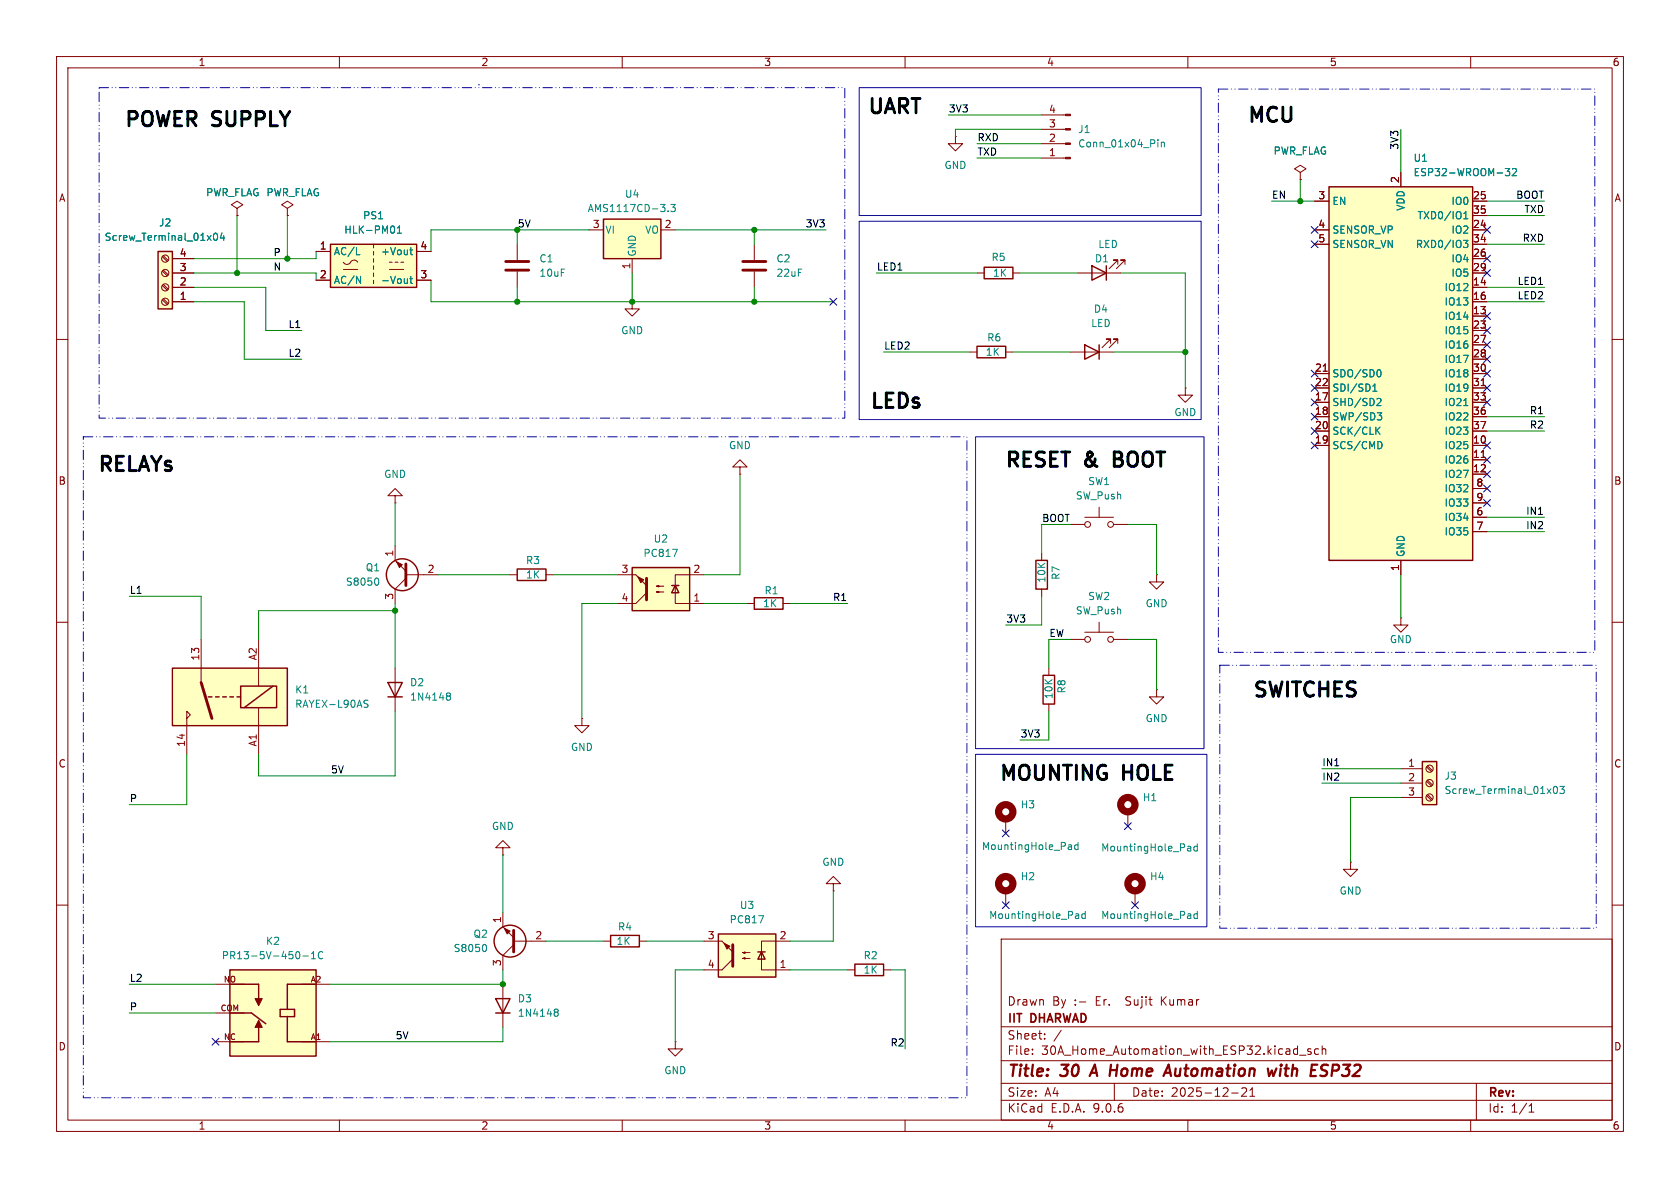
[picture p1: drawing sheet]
<svg xmlns="http://www.w3.org/2000/svg" width="297mm" height="210mm" viewBox="0 0 297 210" stroke-linecap="round" stroke-linejoin="round" font-family="sans-serif">
<path d="M0 0h297v210h-297z" fill="#fff" stroke="#fff" stroke-width=".18"/>
<g fill="none" stroke="#840000" stroke-width=".18">
<path d="M10 10h277v190h-277zM12 12h273v186h-273zM60 10v2M110 10v2M160 10v2M210 10v2M260 10v2M10 60h2M285 60h2M10 110h2M285 110h2M10 160h2"/>
<path d="M177 166h108v32h-108zM190.8 177.1h1.2M285 160h2M60 198v2M110 198v2M160 198v2M177 194.5h108M177 191.5h108M177 187.5h108M177 181.5h108M182.5 186.3v.1M182.5 185.5v.1"/>
<path d="M184.7 183.6v.1M184.7 182.8v.1M187.6 182.1l-1.3 2M197 191.5v3M210 198v2M217.7 193.2h1.2M219.5 192.4l.6-.1 .2 .1 .1 .3-.9 1.1h.9M221 193.8h.8M221 192.7l.4-.4v1.5M229.2 185.4l.2 .1M229.4 184.9v1.5M229.4 186.3l-.2 .1"/>
<path d="M229.7 186.5h1.2M231.7 185.5l-.3-.1-.2 .2v.2l.5 .2v.3h-.5M233.1 185.5l-.4-.1-.3 .3v.4l.1 .2h.6M233.7 185.5l.3-.1 .3 .1 .1 .9M233.7 184.9v1.5M260 198v2M261 191.5v6.5M270.3 196.6h.9M270.3 195.5l.4-.4v1.5"/>
</g>
<path d="M193.6 188.2l-1 2M196.3 189.2h1.1M205.9 189.6h1M206.6 188.2l.4 2M225.7 188.9l-.6 1.3-.3-.9M226.4 188.9l-.1 1.3M226.5 188.2v.2M226.5 188.2l-.1 .1 .1 .1M226.5 188.2l.1 .1-.1 .1M233.8 188.3l.2-.1 .8 .1M233.9 189.2l.4 .1a.49 .49 0 0 1 .3 .5 .49 .49 0 0 1-.4 .4h-.5" fill="none" stroke="#840000" stroke-width=".4"/>
<path d="M251.5 134.6h2.5v7.6h-2.5z" fill="#ffffc2"/>
<path d="M193 47l2.6 1.3-2.6 1.2zM195.6 47v2.5M191.8 61l2.5 1.2-2.5 1.3zM194.3 61v2.5M68.6 120.7h2.5l-1.3 2.5zM68.6 123.2h2.5M251.5 134.6h2.5v7.6h-2.5z" fill="none" stroke="#840000" stroke-width=".25"/>
<g fill="none" stroke="#840000" stroke-width=".18">
<path d="M190.5 48.3h7.6M197.6 46.7v-.7h-.8h.8l-1.5 1.5M198.9 46.7v-.7h-.8h.8l-1.5 1.5M189.2 62.2h7.6M196.3 60.7v-.8h-.7h.7l-1.5 1.6M197.6 60.7v-.8h-.8h.8l-1.5 1.6M69.8 118.1v7.6M189.2 113h2.6M191.8 111.8h5M194.3 110v1.8M196.8 113h2.6M247.6 135.9h3.9"/>
<path d="M247.6 138.4h3.9M252.2 135.6l.9 .8M252.2 138.1l.9 .8M252.4 135.4l.8 .8M252.4 137.9l.8 .9M177.8 144.8v2.5M199.4 143.5v2.6M200.7 157.5v2.5M247.6 141h3.9M252.2 140.6l.9 .9M252.4 140.5l.8 .8"/>
<circle cx="192.3" cy="113" r=".51"/>
<circle cx="196.3" cy="113" r=".51"/>
<circle cx="252.7" cy="135.9" r=".63"/>
<circle cx="252.7" cy="138.4" r=".63"/>
<circle cx="252.7" cy="141" r=".63"/>
</g>
<g fill="none" stroke="#008484" stroke-width=".18">
<path d="M79 123h.2M79 122.6l.4-.1 .2 .1v.2l-.2 .2M79.2 123h.2M79.2 123l-.2 .1M79.4 123l.2 .3v.3l-.2 .2-.4-.1M274.7 139.1l.2-.1a.68 .68 0 0 1 .5 .6 .68 .68 0 0 1-.5 .7l-.2-.1-.1-.4zM275.8 139h.7l-.4 .5 .4 .1v.6l-.2 .1-.5-.1M189 149.3h.3l.1 .2v.7M189.4 150.1l-.4 .1M189.4 149.6l-.4 .1M190.6 149.4l-.4-.1-.2 .3 .1 .5h.5M190.6 148.9v1.3"/>
<path d="M210.1 149.6h.2l.2 .2v.6M210.5 150.4h-.4M210.5 149.9l-.4 .1M211.7 149.2v1.2M211.7 149.7l-.4-.1-.2 .2 .1 .6h.5M210.1 161.5h.2l.2 .2v.7M210.5 162.3l-.4 .1M210.5 161.8l-.4 .1M211.7 161.6l-.4-.1-.2 .3 .1 .5h.5M211.7 161.1v1.3"/>
</g>
<g fill="none" stroke="#840000" stroke-width="1.3">
<circle cx="177.8" cy="143.5" r="1.27"/>
<circle cx="199.4" cy="142.2" r="1.27"/>
<circle cx="200.7" cy="156.2" r="1.27"/>
</g>
<path d="M30.5 118.1h20.3v10.2h-20.3z" fill="#ffffc2"/>
<g fill="none" stroke="#840000" stroke-width=".18">
<path d="M168.9 24.1v1.3h1.3l-1.3 1.3-1.3-1.3h1.3M168.9 24.1h.1M184.1 27.9h4.3M184.1 25.4h4.3M184.1 22.9h4.3M184.1 20.3h4.3M229.9 30.5l1-.7-1-.6-1 .6 1 .7v1.3M229.9 31.8h.1M172.7 48.3h1.3M179.1 48.3h1.2M171.4 62.2h1.3M177.8 62.2h1.3"/>
<path d="M209.5 68.6v1.3h1.3l-1.3 1.2-1.2-1.2h1.2M209.5 68.6h.1M184.1 97.8v1.3M35.6 113v7.7M45.7 113v8.3M184.1 104.1v1.3M185.4 118.1v1.3M204.5 101.6v1.3h1.2l-1.2 1.2-1.3-1.2h1.3M204.5 101.6h.1M33 125.7l.7 .7-.7 .6zM33 127v6.4M45.7 125.1v8.3"/>
<path d="M185.4 124.5v1.2M177.8 157.5v2.5M238.8 152.4v1.3h1.2l-1.2 1.2-1.3-1.2h1.3M238.8 152.4h.1M88.9 161.3v2.5l1.9 1.9M90.8 166.4h5.7M90.8 167l-1.9 1.9v2.6"/>
</g>
<g fill="none" stroke="#840000" stroke-width=".25">
<path d="M174 47.2h5.1v2.1h-5.1zM172.7 61.2h5.1v2h-5.1zM183.1 99.1h2.1v5h-2.1zM30.5 118.1h20.3v10.2h-20.3zM184.4 119.4h2v5.1h-2zM36.8 123.2h.7M38.1 123.2h.6M39.4 123.2h.6M40.6 123.2h.7M41.9 123.2h.6M42.5 121.3h6.4v3.8h-6.4zM48.3 121.3l-5.1 3.8"/>
<circle cx="90.2" cy="166.4" r="2.82"/>
</g>
<path d="M35.6 120.7l1.9 6.3M90.8 164.5v3.8" fill="none" stroke="#840000" stroke-width=".51"/>
<path d="M204.7 24.7v.1M204.7 25.1v.9M205.3 25.1v.9M205.3 25.3l.2-.2 .3 .1 .1 .8M64.5 124.3l.4 .2 .2 .3-.3 .2h-.5M64.5 123.8h.6M85.7 166.9a.79 .79 0 0 1 0 1.3M190.3 161.5h.2l.2 .2v.7M190.7 162.3l-.4 .1M190.7 161.8l-.4 .1M191.9 161.6l-.4-.1-.2 .3 .1 .5h.5M191.9 161.1v1.3" fill="none" stroke="#008484" stroke-width=".18"/>
<circle cx="177.8" cy="156.2" r="1.27" fill="none" stroke="#840000" stroke-width="1.3"/>
<g fill="#840000" stroke="#840000" stroke-width=".18">
<path d="M188.4 27.8h.8v.3h-.8z"/>
<path d="M188.4 25.3h.8v.2h-.8z"/>
<path d="M188.4 22.7h.8v.3h-.8z"/>
<path d="M188.4 20.2h.8v.2h-.8z"/>
<path d="M89.2 164.1l1 .5-.5 .5z"/>
</g>
<path d="M234.9 33h25.4v66.1h-25.4z" fill="#ffffc2"/>
<path d="M234.9 33h25.4v66.1h-25.4zM107.9 165.4h5.1v2h-5.1z" fill="none" stroke="#840000" stroke-width=".25"/>
<g fill="none" stroke="#840000" stroke-width=".18">
<path d="M232.4 35.6h2.5M247.6 30.5v2.5M260.3 35.6h2.6M260.3 38.1h2.6M111.8 53.3v1.3h1.2l-1.2 1.3-1.3-1.3h1.3M111.8 53.3h.1M133.3 43.2v2.8M133.3 48v2.8M232.4 40.6h2.5M232.4 43.2h2.5M260.3 40.6h2.6M260.3 43.2h2.6"/>
<path d="M260.3 45.7h2.6M260.3 48.3h2.6M260.3 50.8h2.6M260.3 53.3h2.6M260.3 55.9h2.6M260.3 58.4h2.6M232.4 66h2.5M232.4 68.6h2.5M232.4 71.1h2.5M232.4 73.7h2.5M232.4 76.2h2.5M232.4 78.7h2.5"/>
<path d="M233.9 65.6h.7M260.3 66h2.6M260.3 68.6h2.6M260.3 71.1h2.6M260.3 73.7h2.6M260.3 76.2h2.6M260.3 78.7h2.6M260.3 61h2.6M260.3 63.5h2.6M261.9 68.2h.7M247.6 99.1v2.5M260.3 81.3h2.6"/>
<path d="M260.3 83.8h2.6M260.3 86.4h2.6M260.3 88.9h2.6M260.3 91.4h2.6M260.3 94h2.6M261.9 80.9h.7M247.6 109.2v1.3h1.3l-1.3 1.3-1.2-1.3h1.2M247.6 109.2h.1M106.7 166.4h1.2M113 166.4h1.3"/>
</g>
<g fill="none" stroke="#008484" stroke-width=".18">
<path d="M258.8 38.7h.7M258.8 37.8l.3-.4v1.3M266.1 29.8h.8l-.4 .5 .3 .1v.5l-.1 .2-.6-.2M267.4 29.9l.5-.1 .2 .4-.8 .9h.8M258.7 42.5h.8l-.4 .5 .3 .1v.5l-.1 .2-.5-.1M242.7 69.2h.7M242.7 68.3l.4-.4v1.3M243.4 76.1l.6 .7M243.5 73h.8l-.5 .5 .4 .1 .1 .4-.3 .2h-.3M243.6 70.4l.4 .1 .1 .3-.7 .9h.7M243.7 65.3a.68 .68 0 0 1 .5 .7 .68 .68 0 0 1-.5 .6M244 75.5l-.8 .7"/>
<path d="M244.1 78.1l.2 .5-.2 .7M258.8 71.7h.7"/>
</g>
<path d="M131.3 46.2h4.1M131.3 47.8h4.1" fill="none" stroke="#840000" stroke-width=".51"/>
<path d="M106.7 38.7h10.1v7h-10.1z" fill="#ffffc2"/>
<g fill="none" stroke="#840000" stroke-width=".25">
<path d="M106.7 38.7h10.1v7h-10.1zM87.6 176.5h2.6l-1.3 2.6zM87.6 179.1h2.6"/>
<circle cx="71.1" cy="101.6" r="2.82"/>
</g>
<g fill="none" stroke="#840000" stroke-width=".18">
<path d="M91.4 43.2v2.8M91.4 48v2.8M104.1 40.6h2.6M111.8 45.7v2.6M116.8 40.6h2.6M69.8 87.6h1.3l-1.3-1.2-1.2 1.2h1.2v1.3M69.8 88.9h.1M69.8 96.5v2.6l2 1.9M189.2 92.7h2.6M191.8 91.4h5M194.3 89.7v1.7M196.8 92.7h2.6"/>
<path d="M71.8 101.6h5.7M71.8 102.2l-2 1.9v2.6M88.9 174v7.6"/>
<circle cx="192.3" cy="92.7" r=".51"/>
<circle cx="196.3" cy="92.7" r=".51"/>
</g>
<path d="M118.1 37.3v.1M118.6 36.1h.8l-.4 .5 .3 .1v.6l-.2 .1-.5-.1M66.7 102.2a.79 .79 0 0 1 0 1.2M98.1 178.9h.1M98.1 178.4h.3l.2 .1 .1 .2-.3 .2M98.2 178.9h.2M98.2 178.9l-.1 .1M98.4 178.9l.3 .3-.1 .3-.2 .1h-.3" fill="none" stroke="#008484" stroke-width=".18"/>
<path d="M89.4 46.2h4.1M89.4 47.8h4.1M71.8 99.7v3.8" fill="none" stroke="#840000" stroke-width=".51"/>
<path d="M70.1 99.3l1 .5-.5 .5z" fill="#840000" stroke="#840000" stroke-width=".18"/>
<path d="M111.8 100.3h10.1v7.7h-10.1z" fill="#ffffc2"/>
<path d="M91.4 100.6h5.1v2h-5.1zM111.8 100.3h10.1v7.7h-10.1zM118.7 103.5h1.3M119.4 103.5l.6 1.3h-1.3zM133.3 105.7h5.1v2h-5.1z" fill="none" stroke="#840000" stroke-width=".25"/>
<path d="M130.8 82.6h1.3l-1.3-1.3-1.3 1.3h1.3v1.2M130.8 83.8h.1M90.2 101.6h1.2M96.5 101.6h1.3M109.2 101.6h3.2M114.3 104.8l-1.9 1.9h-3.2M116.1 104.6l.4 .2v-.3l-.4 .1h1.2M116.1 103.6l.4 .2v-.3l-.4 .1h1.2M124.5 101.6h-5.1v5.1h5.1M132.1 106.7h1.2M138.4 106.7h1.3" fill="none" stroke="#840000" stroke-width=".18"/>
<path d="M114.3 102.2v3.8" fill="none" stroke="#840000" stroke-width=".51"/>
<g fill="#840000" stroke="#840000" stroke-width=".18">
<path d="M112.8 102l1 .5-.5 .5z"/>
<path d="M112.4 101.6l1.9 1.9z"/>
</g>
<path d="M118.9 97.1h.8l-.5 1.3" fill="none" stroke="#008484" stroke-width=".18"/>
<path d="M40.6 171.5h15.3v15.2h-15.3z" fill="#ffffc2"/>
<path d="M40.6 171.5h15.3v15.2h-15.3zM40.6 174h5.1v2.5M40.6 179.1h3.8l2.6 1.9M49.5 178.4h2.6v1.3h-2.6zM50.8 179.7v4.5h5.1M55.9 174h-5.1v4.4M45.7 181.6v2.6h-5.1" fill="none" stroke="#840000" stroke-width=".25"/>
<g fill="#840000" stroke="#840000" stroke-width=".18">
<path d="M45.1 176.5h1.3l-.7 1.3z"/>
<path d="M45.7 180.3l.7 1.3h-1.3z"/>
</g>
<path d="M38.1 174h5.1M38.1 179.1h5.1M53.3 174h5.1M38.1 184.2h5.1M53.3 184.2h5.1" fill="none" stroke="#840000" stroke-width=".18"/>
<path d="M53.6 169h.9M55.1 169.5h.7M55.1 168.6l.3-.4v1.3M57.1 168.3a.6 .6 0 0 0-.9 .5 .6 .6 0 0 0 .6 .7l.3-.1" fill="none" stroke="#008484" stroke-width=".18"/>
<path d="M27.9 44.5h2.6v10.1h-2.6z" fill="#ffffc2"/>
<path d="M27.9 44.5h2.6v10.1h-2.6z" fill="none" stroke="#840000" stroke-width=".25"/>
<g fill="none" stroke="#840000" stroke-width=".18">
<path d="M41.9 36.8l1-.6-1-.6-1 .6 1 .6v1.3M41.9 38.1h.1M50.8 36.8l1-.6-1-.6-1 .6 1 .6v1.3M50.8 38.1h.1M28.7 53l.9 .8M28.7 50.5l.9 .8M28.7 47.9l.9 .9M28.7 45.4l.9 .8M28.9 52.8l.8 .9M28.9 50.3l.8 .8M28.9 47.8l.8 .8M28.9 45.2l.8 .9"/>
<path d="M30.5 53.3h3.8M30.5 50.8h3.8M30.5 48.3h3.8M30.5 45.7h3.8M102.9 127v1.3h1.2l-1.2 1.2-1.3-1.2h1.3M102.9 127h.1"/>
<circle cx="29.2" cy="45.7" r=".63"/>
<circle cx="29.2" cy="50.8" r=".63"/>
<circle cx="29.2" cy="48.3" r=".63"/>
<circle cx="29.2" cy="53.3" r=".63"/>
</g>
<path d="M37.9 41.3l.1-.1a.68 .68 0 0 1 .5 .7 .68 .68 0 0 1-.5 .6 .84 .84 0 0 1-.1-1.2zM39.2 41.2l-.3 .9h.8M39.6 41.6v.9" fill="none" stroke="#008484" stroke-width=".18"/>
<path d="M58.4 43.2h15.3v7.6h-15.3z" fill="#ffffc2"/>
<path d="M58.4 43.2h15.3v7.6h-15.3z" fill="none" stroke="#840000" stroke-width=".25"/>
<g fill="none" stroke="#840000" stroke-width=".18">
<path d="M55.9 44.5h2.5M55.9 49.5h2.5M60.7 46.4a.8 .8 0 0 0 .8 .3 .8 .8 0 0 0 .7-.6 .73 .73 0 0 1 1 .3M60.7 47.6h2.5M66 43.2v.6M66 44.5v.6M66 45.7v.7M66 47v.6M66 48.3v.6M66 49.5v.7M68.8 47.6h2.6M68.8 46.4h.5"/>
<path d="M69.8 46.4h.6M70.9 46.4h.5M73.7 44.5h2.5M73.7 49.5h2.5M204.5 121.9v1.3h1.2l-1.2 1.3-1.3-1.3h1.3M204.5 121.9h.1M147.3 156.2h1.3l-1.3-1.3-1.3 1.3h1.3v1.3M147.3 157.5h.1M119.4 184.2v1.2h1.2l-1.2 1.3-1.3-1.3h1.3M119.4 184.2h.1"/>
</g>
<path d="M63 45h.6M63 48.8l.7 1.3v-1.3M69.6 40.1l.2 .3-.2 .7M70.2 41.2h.8M70.2 40.3l.4-.4v1.3M72.4 44.2h.5M72.4 49.3h.5M72.6 43.8v1l.3 .2M72.6 48.8v1.1l.3 .2" fill="none" stroke="#008484" stroke-width=".18"/>
<path d="M127 165.1h10.2v7.6h-10.2z" fill="#ffffc2"/>
<path d="M127 165.1h10.2v7.6h-10.2zM134 168.3h1.3M134.6 168.3l.7 1.2h-1.3zM151.1 170.4h5.1v2.1h-5.1z" fill="none" stroke="#840000" stroke-width=".25"/>
<g fill="none" stroke="#840000" stroke-width=".18">
<path d="M41.9 38.1h.1M50.8 38.1h.1M229.9 31.8h.1M232.4 35.6h2.5M247.6 30.5v2.5M260.3 35.6h2.6M260.3 38.1h2.6M30.5 53.3h3.8M30.5 50.8h3.8M30.5 48.3h3.8M30.5 45.7h3.8M55.9 44.5h2.5"/>
<path d="M55.9 49.5h2.5M73.7 44.5h2.5M73.7 49.5h2.5M232.4 40.6h2.5M232.4 43.2h2.5M260.3 53.3h2.6M260.3 50.8h2.6M260.3 48.3h2.6M260.3 45.7h2.6M260.3 40.6h2.6M260.3 43.2h2.6M260.3 55.9h2.6"/>
<path d="M260.3 58.4h2.6M232.4 66h2.5M232.4 68.6h2.5M232.4 71.1h2.5M232.4 73.7h2.5M232.4 76.2h2.5M232.4 78.7h2.5M233.9 65.6h.7M260.3 66h2.6M260.3 68.6h2.6M260.3 71.1h2.6M260.3 73.7h2.6"/>
<path d="M260.3 76.2h2.6M260.3 78.7h2.6M260.3 61h2.6M260.3 63.5h2.6M261.9 68.2h.7M247.6 99.1v2.5M260.3 81.3h2.6M260.3 83.8h2.6M260.3 86.4h2.6M260.3 88.9h2.6M260.3 91.4h2.6M260.3 94h2.6"/>
<path d="M261.9 80.9h.7M88.9 149.9h1.3l-1.3-1.3-1.3 1.3h1.3v1.2M88.9 151.1h.1M124.5 166.4h3.1M129.5 169.5l-1.9 2h-3.1M131.3 169.4l.4 .1v-.2l-.4 .1h1.3M131.3 168.4l.4 .1v-.2l-.4 .1h1.3M139.7 166.4h-5.1v5.1h5.1M149.9 171.5h1.2M156.2 171.5h1.3"/>
</g>
<path d="M129.5 167v3.8" fill="none" stroke="#840000" stroke-width=".51"/>
<g fill="#840000" stroke="#840000" stroke-width=".18">
<path d="M128 166.8l1 .5-.5 .5z"/>
<path d="M127.6 166.4l1.9 1.9z"/>
</g>
<g fill="none" stroke="#008484" stroke-width=".18">
<path d="M258.8 38.7h.7M258.8 37.8l.3-.4v1.3M266.1 29.8h.8l-.4 .5 .3 .1v.5l-.1 .2-.6-.2M267.4 29.9l.5-.1 .2 .4-.8 .9h.8M37.9 41.3l.1-.1a.68 .68 0 0 1 .5 .7 .68 .68 0 0 1-.5 .6 .84 .84 0 0 1-.1-1.2zM39.2 41.2l-.3 .9h.8M39.6 41.6v.9M63 45h.6M63 48.8l.7 1.3v-1.3M69.6 40.1l.2 .3-.2 .7M70.2 41.2h.8M70.2 40.3l.4-.4v1.3"/>
<path d="M72.4 44.2h.5M72.4 49.3h.5M72.6 43.8v1l.3 .2M72.6 48.8v1.1l.3 .2M258.7 42.5h.8l-.4 .5 .3 .1v.5l-.1 .2-.5-.1M242.7 69.2h.7M242.7 68.3l.4-.4v1.3M243.4 76.1l.6 .7M243.5 73h.8l-.5 .5 .4 .1 .1 .4-.3 .2h-.3M243.6 70.4l.4 .1 .1 .3-.7 .9h.7M243.7 65.3a.68 .68 0 0 1 .5 .7 .68 .68 0 0 1-.5 .6M244 75.5l-.8 .7"/>
<path d="M244.1 78.1l.2 .5-.2 .7M258.8 71.7h.7M134.1 161.9h.9l-.6 1.2"/>
</g>
<g fill="none" stroke="#008400" stroke-width=".18">
<path d="M41.9 38.1v10.2M50.8 38.1v7.6M167.6 20.3h16.5M172.7 27.9h11.4M172.7 25.4h11.4M184.1 22.9h-15.2v1.2M224.8 35.6h7.6M229.9 31.8v3.8M247.6 22.9v7.6M262.9 35.6h10.1M262.9 38.1h10.1M34.3 53.3h8.9v10.2h10.1"/>
<path d="M34.3 50.8h12.7v7.6h6.3M34.3 48.3h21.6M55.9 44.5v1.2h-21.6M76.2 49.5v3.8h71.1M91.4 40.6v2.6M91.4 50.8v2.5M104.1 40.6h-27.9v3.9M111.8 48.3v5M119.4 40.6h26.6M133.3 40.6v2.6M133.3 50.8v2.5M154.9 48.3h17.8"/>
<path d="M180.3 48.3h10.2M198.1 48.3h11.4v20.3M262.9 53.3h10.1M262.9 50.8h10.1M262.9 43.2h10.1M156.2 62.2h15.2M179.1 62.2h10.1M196.8 62.2h12.7M262.9 76.2h10.1M262.9 73.7h10.1M69.8 88.9v7.6M130.8 83.8v17.8h-6.3"/>
<path d="M189.2 92.7h-5.1v5.1M199.4 92.7h5.1v8.9M262.9 94h10.1M262.9 91.4h10.1M22.9 105.4h12.7v7.6M69.8 108h-24.1v5M69.8 106.7v11.4M77.5 101.6h12.7M97.8 101.6h11.4M109.2 106.7h-6.3v20.3M124.5 106.7h7.6M139.7 106.7h10.2"/>
<path d="M184.1 105.4v5.1h-6.3M189.2 113h-3.8v5.1M199.4 113h5.1v8.9M247.6 101.6v7.6M33 133.4v8.8h-10.1M69.8 125.7v11.5h-24.1v-3.8M185.4 125.7v5.1h-5.1M233.7 138.4h13.9M233.7 135.9h13.9M88.9 151.1v10.2M147.3 157.5v8.9h-7.6M247.6 141h-8.8v11.4"/>
<path d="M22.9 174h15.2M22.9 179.1h15.2M88.9 171.5v2.5h-30.5M96.5 166.4h10.2M114.3 166.4h10.2M124.5 171.5h-5.1v12.7M139.7 171.5h10.2M157.5 171.5h2.5v13.9M88.9 181.6v2.6h-30.5"/>
</g>
<g fill="none" stroke="#000084" stroke-width=".18">
<path d="M146.7 52.7l1.2 1.2M147.9 52.7l-1.2 1.2M231.8 40l1.2 1.2M231.8 42.6l1.2 1.2M233 40l-1.2 1.2M233 42.6l-1.2 1.2M262.3 47.7l1.2 1.2M262.3 40l1.2 1.2M262.3 57.8l1.2 1.2M262.3 45.1l1.2 1.2M262.3 55.3l1.2 1.2M263.5 47.7l-1.2 1.2"/>
<path d="M263.5 40l-1.2 1.2M263.5 57.8l-1.2 1.2M263.5 45.1l-1.2 1.2M263.5 55.3l-1.2 1.2M231.8 73.1l1.2 1.2M231.8 78.1l1.2 1.2M231.8 65.4l1.2 1.2M231.8 70.5l1.2 1.2M231.8 68l1.2 1.2M231.8 75.6l1.2 1.2M233 73.1l-1.2 1.2M233 78.1l-1.2 1.2"/>
<path d="M233 70.5l-1.2 1.2M233 65.4l-1.2 1.2M233 68l-1.2 1.2M233 75.6l-1.2 1.2M262.3 65.4l1.2 1.2M262.3 78.1l1.2 1.2M262.3 68l1.2 1.2M262.3 70.5l1.2 1.2M262.3 60.4l1.2 1.2M262.3 62.9l1.2 1.2M263.5 65.4l-1.2 1.2M263.5 78.1l-1.2 1.2"/>
<path d="M263.5 68l-1.2 1.2M263.5 70.5l-1.2 1.2M263.5 60.4l-1.2 1.2M263.5 62.9l-1.2 1.2M262.3 85.8l1.2 1.2M262.3 88.3l1.2 1.2M262.3 80.7l1.2 1.2M262.3 83.2l1.2 1.2M263.5 85.8l-1.2 1.2M263.5 88.3l-1.2 1.2M263.5 80.7l-1.2 1.2M263.5 83.2l-1.2 1.2"/>
<path d="M177.2 159.4l1.2 1.2M177.2 146.7l1.2 1.2M178.4 159.4l-1.2 1.2M178.4 146.7l-1.2 1.2M198.8 145.4l1.2 1.3M200 145.4l-1.2 1.3M200.1 159.4l1.2 1.2M201.3 159.4l-1.2 1.2M37.5 183.5l1.2 1.3M38.7 183.5l-1.2 1.3"/>
</g>
<path d="M84.6 15h.1M151.9 15.5h60.4v22.6h-60.4zM151.9 39.1h60.4v35.1h-60.4zM172.5 77.2h40.4v55.1h-40.4zM172.5 133.4h40.9v30.4h-40.9z" fill="none" stroke="#0000c2" stroke-width=".18"/>
<path d="M17.5 15.5h131.9v58.4h-131.9zM215.4 15.7h66.5v99.6h-66.5zM14.7 77.2h156.2v116.9h-156.2zM215.6 117.6h66.6v46.5h-66.6z" fill="none" stroke="#0000c2" stroke-width=".18" stroke-dasharray="1.7 .6 0 .6 0 .6"/>
<g fill="#008400" stroke="#008400" stroke-width=".18">
<circle cx="50.8" cy="45.7" r=".46"/>
<circle cx="41.9" cy="48.3" r=".46"/>
<circle cx="229.9" cy="35.6" r=".46"/>
<circle cx="133.3" cy="40.6" r=".46"/>
<circle cx="209.5" cy="62.2" r=".46"/>
<circle cx="88.9" cy="174" r=".46"/>
<circle cx="69.8" cy="108" r=".46"/>
<circle cx="111.8" cy="53.3" r=".46"/>
<circle cx="91.4" cy="53.3" r=".46"/>
<circle cx="91.4" cy="40.6" r=".46"/>
<circle cx="133.3" cy="53.3" r=".46"/>
</g>
<g font-size="3.5">
<text x="21.7" y="23.1">POWER</text>
<text x="37.6" y="23.1">SUPPLY</text>
<text x="153.1" y="20.8">UART</text>
<text x="220.2" y="22.4">MCU</text>
<text x="153.5" y="72.9">LEDs</text>
<text x="177.4" y="83.3">RESET</text>
<text x="191.8" y="83.3">&amp;</text>
<text x="197.9" y="83.3">BOOT</text>
<text x="17" y="84.1">RELAYs</text>
<text x="221.2" y="124">SWITCHES</text>
<text x="176.3" y="138.7">MOUNTING</text>
<text x="198.5" y="138.7">HOLE</text>
</g>
<g font-size="2.8" fill="#840000">
<text x="178" y="190.9">Title:</text>
<text x="187.7" y="190.9">30</text>
<text x="193.8" y="190.9">A</text>
<text x="197.8" y="190.9">Home</text>
<text x="208.4" y="190.9">Automation</text>
<text x="227.4" y="190.9">with</text>
<text x="235.8" y="190.9">ESP32</text>
</g>
<g font-size="2.1" fill="#840000">
<text x="178" y="178">Drawn</text>
<text x="186" y="178">By</text>
<text x="190" y="178">:-</text>
<text x="193.8" y="178">Er.</text>
<text x="199.4" y="178">Sujit</text>
<text x="205.8" y="178">Kumar</text>
<text x="178" y="184">Sheet:</text>
<text x="178" y="181.2">IIT</text>
<text x="182.3" y="181.2">DHARWAD</text>
<text x="178" y="186.7">File:</text>
<text x="184.1" y="186.7">30A_Home_Automation_with_ESP32.kicad_sch</text>
<text x="178" y="196.9">KiCad</text>
<text x="178" y="194.1">Size:</text>
<text x="184.7" y="194.1">A4</text>
<text x="185.7" y="196.9">E.D.A.</text>
<text x="193.3" y="196.9">9.0.6</text>
<text x="200" y="194.1">Date:</text>
<text x="207" y="194.1">2025-12-21</text>
<text x="263" y="194.3">Rev:</text>
<text x="263" y="196.9">Id:</text>
<text x="267.1" y="196.9">1/1</text>
</g>
<g font-size="1.8" fill="#840000">
<text x="35" y="11.9">1</text>
<text x="85" y="11.9">2</text>
<text x="135" y="11.9">3</text>
<text x="185" y="11.9">4</text>
<text x="235" y="11.9">5</text>
<text x="285" y="11.9">6</text>
<text x="185.3" y="22.6">3</text>
<text x="185.3" y="20.1">4</text>
<text x="185.3" y="27.7">1</text>
<text x="185.3" y="25.1">2</text>
<text x="10.3" y="35.9">A</text>
<text x="233" y="35.3">3</text>
<text x="247.4" y="32.5" transform="rotate(-90 247.4 32.5)">2</text>
<text x="260.3" y="35.3">25</text>
<text x="285.3" y="35.9">A</text>
<text x="104.7" y="40.4">3</text>
<text x="117.4" y="40.4">2</text>
<text x="233" y="40.4">4</text>
<text x="260.3" y="37.8">35</text>
<text x="260.3" y="40.4">24</text>
<text x="31.7" y="45.5">4</text>
<text x="56.4" y="44.2">1</text>
<text x="74.2" y="44.2">4</text>
<text x="111.5" y="47.7" transform="rotate(-90 111.5 47.7)">1</text>
<text x="233" y="42.9">5</text>
<text x="260.3" y="42.9">34</text>
<text x="260.3" y="45.5">26</text>
<text x="31.7" y="53.1">1</text>
<text x="31.7" y="50.5">2</text>
<text x="31.7" y="48">3</text>
<text x="56.4" y="49.3">2</text>
<text x="74.2" y="49.3">3</text>
<text x="260.3" y="48">29</text>
<text x="260.3" y="50.5">14</text>
<text x="260.3" y="53.1">16</text>
<text x="260.3" y="55.6">13</text>
<text x="260.3" y="58.2">23</text>
<text x="232.4" y="65.8">21</text>
<text x="260.3" y="60.7">27</text>
<text x="260.3" y="63.2">28</text>
<text x="260.3" y="65.8">30</text>
<text x="232.4" y="68.3">22</text>
<text x="232.4" y="70.9">17</text>
<text x="260.3" y="68.3">31</text>
<text x="260.3" y="70.9">33</text>
<text x="232.4" y="73.4">18</text>
<text x="232.4" y="75.9">20</text>
<text x="260.3" y="73.4">36</text>
<text x="260.3" y="75.9">37</text>
<text x="232.4" y="78.5">19</text>
<text x="260.3" y="78.5">10</text>
<text x="260.3" y="81">11</text>
<text x="260.3" y="83.6">12</text>
<text x="10.3" y="85.9">B</text>
<text x="260.9" y="86.1">8</text>
<text x="260.9" y="88.6">9</text>
<text x="285.3" y="85.9">B</text>
<text x="260.9" y="91.2">6</text>
<text x="260.9" y="93.7">7</text>
<text x="69.6" y="98.5" transform="rotate(-90 69.6 98.5)">1</text>
<text x="75.5" y="101.3">2</text>
<text x="109.8" y="101.3">3</text>
<text x="122.5" y="101.3">2</text>
<text x="247.4" y="101" transform="rotate(-90 247.4 101)">1</text>
<text x="69.6" y="106.1" transform="rotate(-90 69.6 106.1)">3</text>
<text x="109.8" y="106.4">4</text>
<text x="122.5" y="106.4">1</text>
<text x="35.3" y="116.9" transform="rotate(-90 35.3 116.9)">13</text>
<text x="45.5" y="116.8" transform="rotate(-90 45.5 116.8)">A2</text>
<text x="10.3" y="135.9">C</text>
<text x="32.8" y="132.1" transform="rotate(-90 32.8 132.1)">14</text>
<text x="45.5" y="132.1" transform="rotate(-90 45.5 132.1)">A1</text>
<text x="248.8" y="135.6">1</text>
<text x="285.3" y="135.9">C</text>
<text x="248.8" y="138.2">2</text>
<text x="248.8" y="140.7">3</text>
<text x="88.6" y="163.3" transform="rotate(-90 88.6 163.3)">1</text>
<text x="94.5" y="166.1">2</text>
<text x="125" y="166.1">3</text>
<text x="137.7" y="166.1">2</text>
<text x="88.6" y="170.9" transform="rotate(-90 88.6 170.9)">3</text>
<text x="125" y="171.2">4</text>
<text x="137.7" y="171.2">1</text>
<text x="10.3" y="185.9">D</text>
<text x="285.3" y="185.9">D</text>
<text x="35" y="199.9">1</text>
<text x="85" y="199.9">2</text>
<text x="135" y="199.9">3</text>
<text x="185" y="199.9">4</text>
<text x="235" y="199.9">5</text>
<text x="285" y="199.9">6</text>
</g>
<g font-size="1.8">
<text x="167.6" y="20">3V3</text>
<text x="172.7" y="25.1">RXD</text>
<text x="172.7" y="27.6">TXD</text>
<text x="247.3" y="26.6" transform="rotate(-90 247.3 26.6)">3V3</text>
<text x="224.8" y="35.2">EN</text>
<text x="267.9" y="35.2">BOOT</text>
<text x="91.4" y="40.3">5V</text>
<text x="142.3" y="40.3">3V3</text>
<text x="269.4" y="37.8">TXD</text>
<text x="48.3" y="45.4">P</text>
<text x="48.3" y="47.9">N</text>
<text x="154.9" y="47.9">LED1</text>
<text x="269.1" y="42.8">RXD</text>
<text x="268.2" y="50.5">LED1</text>
<text x="268.2" y="53">LED2</text>
<text x="50.9" y="58.1">L1</text>
<text x="50.9" y="63.2">L2</text>
<text x="156.2" y="61.9">LED2</text>
<text x="270.4" y="75.9">R2</text>
<text x="270.4" y="73.3">R1</text>
<text x="184.1" y="92.4">BOOT</text>
<text x="269.7" y="91.1">IN1</text>
<text x="269.7" y="93.6">IN2</text>
<text x="22.9" y="105.1">L1</text>
<text x="147.2" y="106.3">R1</text>
<text x="177.8" y="110.1">3V3</text>
<text x="185.4" y="112.7">EW</text>
<text x="180.3" y="130.5">3V3</text>
<text x="58.4" y="136.8">5V</text>
<text x="233.7" y="135.5">IN1</text>
<text x="22.9" y="141.9">P</text>
<text x="233.7" y="138.1">IN2</text>
<text x="22.9" y="173.6">L2</text>
<text x="22.9" y="178.7">P</text>
<text x="69.8" y="183.8">5V</text>
<text x="157.3" y="185.1">R2</text>
</g>
<g font-size="1.8" fill="#008484">
<text x="190.5" y="23.7">J1</text>
<text x="190.5" y="26.3">Conn_01x04_Pin</text>
<text x="225.1" y="27.5">PWR_FLAG</text>
<text x="249.8" y="28.8">U1</text>
<text x="36.3" y="34.9">PWR_FLAG PWR_FLAG</text>
<text x="110.4" y="35.2">U4</text>
<text x="166.9" y="30.1">GND</text>
<text x="249.8" y="31.3">ESP32-WROOM-32</text>
<text x="28" y="40.2">J2</text>
<text x="60.8" y="41.5">HLK-PM01</text>
<text x="64.1" y="39">PS1</text>
<text x="103.8" y="37.7">AMS1117CD-3.3</text>
<text x="106.9" y="41.5">VI</text>
<text x="114" y="41.5">VO</text>
<text x="235.5" y="36.4">EN</text>
<text x="235.5" y="41.5">SENSOR_VP</text>
<text x="248.5" y="37.4" transform="rotate(-90 248.5 37.4)">VDD</text>
<text x="250.5" y="39">TXD0/IO1</text>
<text x="256.5" y="36.4">IO0</text>
<text x="256.5" y="41.5">IO2</text>
<text x="18.4" y="42.8">Screw_Terminal_01x04</text>
<text x="58.9" y="45.3">AC/L</text>
<text x="67.3" y="45.3">+Vout</text>
<text x="95.3" y="46.6">C1</text>
<text x="112.6" y="45.5" transform="rotate(-90 112.6 45.5)">GND</text>
<text x="137.2" y="46.6">C2</text>
<text x="175.2" y="46.3">R5</text>
<text x="193.5" y="46.6">D1</text>
<text x="194.1" y="44">LED</text>
<text x="235.5" y="44">SENSOR_VN</text>
<text x="250.2" y="44">RXD0/IO3</text>
<text x="256.5" y="46.6">IO4</text>
<text x="58.9" y="50.4">AC/N</text>
<text x="67.3" y="50.4">-Vout</text>
<text x="95.3" y="49.1">10uF</text>
<text x="137.2" y="49.1">22uF</text>
<text x="175.4" y="49.1">1K</text>
<text x="255.3" y="51.7">IO12</text>
<text x="256.5" y="49.1">IO5</text>
<text x="109.7" y="59.3">GND</text>
<text x="192.8" y="58">LED</text>
<text x="193.3" y="55.5">D4</text>
<text x="255.3" y="54.2">IO13</text>
<text x="255.3" y="56.7">IO14</text>
<text x="255.3" y="59.3">IO15</text>
<text x="174.2" y="63.1">1K</text>
<text x="174.4" y="60.6">R6</text>
<text x="255.3" y="61.8">IO16</text>
<text x="255.3" y="64.4">IO17</text>
<text x="235.5" y="66.9">SDO/SD0</text>
<text x="235.5" y="69.4">SDI/SD1</text>
<text x="235.5" y="72">SHD/SD2</text>
<text x="255.3" y="66.9">IO18</text>
<text x="255.3" y="69.4">IO19</text>
<text x="255.3" y="72">IO21</text>
<text x="207.5" y="73.8">GND</text>
<text x="235.5" y="74.5">SWP/SD3</text>
<text x="235.5" y="77.1">SCK/CLK</text>
<text x="255.3" y="74.5">IO22</text>
<text x="255.3" y="77.1">IO23</text>
<text x="128.8" y="79.6">GND</text>
<text x="235.5" y="79.6">SCS/CMD</text>
<text x="255.3" y="79.6">IO25</text>
<text x="255.3" y="82.1">IO26</text>
<text x="67.8" y="84.7">GND</text>
<text x="190.1" y="88.5">SW_Push</text>
<text x="192.3" y="86">SW1</text>
<text x="255.3" y="84.7">IO27</text>
<text x="255.3" y="87.2">IO32</text>
<text x="255.3" y="89.8">IO33</text>
<text x="255.3" y="92.3">IO34</text>
<text x="255.3" y="94.8">IO35</text>
<text x="64.6" y="101.2">Q1</text>
<text x="92.9" y="99.9">R3</text>
<text x="113.7" y="98.7">PC817</text>
<text x="115.5" y="96.1">U2</text>
<text x="248.5" y="98.6" transform="rotate(-90 248.5 98.6)">GND</text>
<text x="61" y="103.7">S8050</text>
<text x="92.9" y="102.5">1K</text>
<text x="134.8" y="107.5">1K</text>
<text x="135.1" y="105.3">R1</text>
<text x="185" y="103.1" transform="rotate(-90 185 103.1)">10K</text>
<text x="187.6" y="102.6" transform="rotate(-90 187.6 102.6)">R7</text>
<text x="192.3" y="106.3">SW2</text>
<text x="202.4" y="107.5">GND</text>
<text x="190.1" y="108.8">SW_Push</text>
<text x="245.6" y="113.9">GND</text>
<text x="52.1" y="122.8">K1</text>
<text x="52.1" y="125.3">RAYEX-L90AS</text>
<text x="72.4" y="121.5">D2</text>
<text x="72.4" y="124.1">1N4148</text>
<text x="186.3" y="123.7" transform="rotate(-90 186.3 123.7)">10K</text>
<text x="188.6" y="122.7" transform="rotate(-90 188.6 122.7)">R8</text>
<text x="202.4" y="127.9">GND</text>
<text x="100.8" y="132.9">GND</text>
<text x="180.3" y="143.1">H3</text>
<text x="201.9" y="141.8">H1</text>
<text x="255.3" y="138">J3</text>
<text x="255.3" y="140.6">Screw_Terminal_01x03</text>
<text x="86.9" y="146.9">GND</text>
<text x="145.3" y="153.3">GND</text>
<text x="173.5" y="150.5">MountingHole_Pad</text>
<text x="180.3" y="155.8">H2</text>
<text x="194.6" y="150.7">MountingHole_Pad</text>
<text x="203.2" y="155.8">H4</text>
<text x="130.7" y="160.9">U3</text>
<text x="236.7" y="158.3">GND</text>
<text x="46.9" y="167.2">K2</text>
<text x="83.6" y="166">Q2</text>
<text x="108.9" y="167.2">1K</text>
<text x="109.1" y="164.7">R4</text>
<text x="128.9" y="163.4">PC817</text>
<text x="174.8" y="162.7">MountingHole_Pad</text>
<text x="194.6" y="162.7">MountingHole_Pad</text>
<text x="39.1" y="169.8">PR13-5V-450-1C</text>
<text x="80.1" y="168.5">S8050</text>
<text x="152.6" y="169.8">R2</text>
<text x="152.6" y="172.3">1K</text>
<text x="91.4" y="177.4">D3</text>
<text x="91.4" y="179.9">1N4148</text>
<text x="117.3" y="190.1">GND</text>
</g>
<g font-size="1.4" fill="#840000">
<text x="39.4" y="173.7">NO</text>
<text x="54.8" y="173.7">A2</text>
<text x="38.9" y="178.8">COM</text>
<text x="39.5" y="183.9">NC</text>
<text x="54.8" y="183.9">A1</text>
</g>
</svg>
